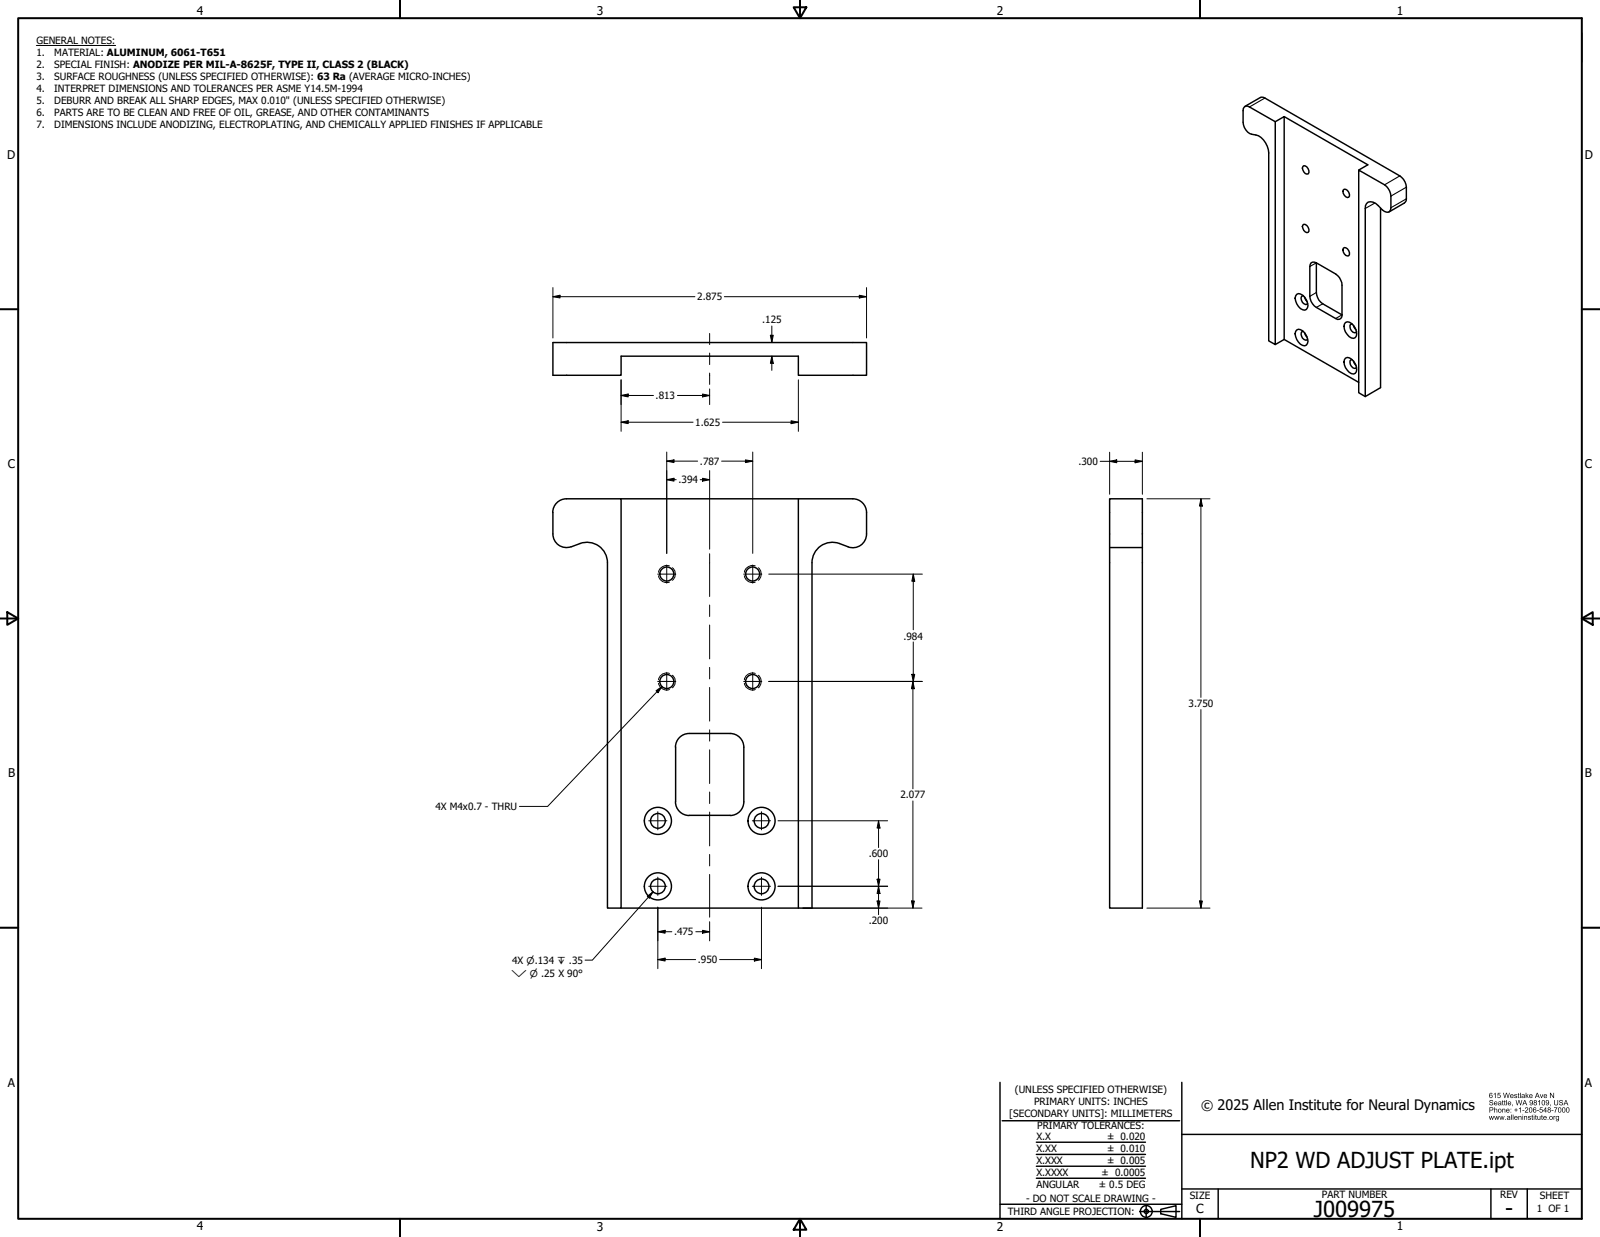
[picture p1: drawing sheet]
<svg xmlns="http://www.w3.org/2000/svg" width="559mm" height="432mm" viewBox="0 0 559 432" stroke-linecap="round" stroke-linejoin="round" font-family="sans-serif">
<!-- layer: Hidden Narrow (ANSI) -->
<path d="M233.8 197.5a2.94 2.94 0 0 0-3.8 2.3M234.8 198.2a2.87 2.87 0 0 1 0 4.4M263.8 197.5a2.94 2.94 0 0 0-3.8 2.3M264.9 198.2a2.87 2.87 0 0 1 0 4.4M230 201a2.84 2.84 0 0 0 3.8 2.2M260 201a2.84 2.84 0 0 0 3.8 2.2M230 238.5a2.85 2.85 0 0 0 3.8 2.2M233.8 235.1a2.84 2.84 0 0 0-3.8 2.2M234.8 235.7a2.87 2.87 0 0 1 0 4.4M260 238.5a2.85 2.85 0 0 0 3.8 2.2M263.8 235.1a2.84 2.84 0 0 0-3.8 2.2M264.9 235.7a2.87 2.87 0 0 1 0 4.4" fill="none" stroke="#000" stroke-width=".35"/>
<!-- layer: Visible (ANSI) -->
<g fill="none" stroke="#000" stroke-width=".51">
<path d="M434.6 37.3l1.1-.3 .7 .3 9 5.2v77.8l-2.3-1.3v-65.7a6.5 6.5 0 0 0-6-6.4 4.7 4.7 0 0 1-3-4.2v-4.1zM434.8 37.1l5.4-3.1h1l.6 .2 47.1 27.2a5.1 5.1 0 0 1 2.3 3.9v4.1l-.3 1.1-5.8 3.5M445.4 42.5l3.1-1.8v77.8l-3.1 1.8M448.5 40.7l29.2 16.8-3.2 1.9M455 58.1l.4-.3a1.98 1.98 0 0 1 1.5 2.9 1.93 1.93 0 0 1-1.9-2.6zM455 78.5l.4-.2a1.95 1.95 0 0 1 1.5 2.8 1.85 1.85 0 0 1-1.9-2.6zM469.1 66.3l.4-.3a1.95 1.95 0 0 1 1.5 2.8 1.91 1.91 0 0 1-1.9-2.5zM482.2 72.6v62.7l-5.4 3.1v-65.6a2.09 2.09 0 0 1 1.1-2.3 2.09 2.09 0 0 1 2.5 .5l.9 .8a4.2 4.2 0 0 0 3.5 2.3l.8-.8a12.3 12.3 0 0 0-.3-6.6l-1-1.6-.7-.6-9.1-5.1v77.7l2.3 1.3M459.7 91.8l6.8 3.8a4.8 4.8 0 0 1 2.2 4v10.3M459.7 91.8a1.4 1.4 0 0 0-1.5-.2 1.4 1.4 0 0 0-.7 1.4v10.4a4.9 4.9 0 0 0 2.2 3.9l6.8 3.9a1.36 1.36 0 0 0 1.5 .1 1.36 1.36 0 0 0 .7-1.4M459.7 91.8v10.3a5.3 5.3 0 0 0 2.3 3.9l6.7 3.9M469.1 86.7l.4-.3a1.98 1.98 0 0 1 1.5 2.9 1.94 1.94 0 0 1-1.9-2.6z"/>
<path d="M193.1 119.6h109.5v11.4h-23.8v-6.7h-61.9v6.7h-23.8zM448.5 118.5l26 15M452.9 102.7a2.2 2.2 0 0 1 2.8 1.1 3.7 3.7 0 0 1 .5 4.2 2.15 2.15 0 0 1-2.7-1.1 3.6 3.6 0 0 1-.6-4.2zM452.9 115.2a2.2 2.2 0 0 1 2.8 1 3.7 3.7 0 0 1 .5 4.3 2.15 2.15 0 0 1-2.7-1.1 3.6 3.6 0 0 1-.6-4.2zM455.2 103.3h-.5a1.96 1.96 0 0 0 1.7 2.9l.3-.3M455.2 115.7l-.5 .1a1.96 1.96 0 0 0 1.7 2.9l.3-.3M455.6 103.8l.9 1.4M455.6 116.2l.9 1.5M469.9 112.6a2.21 2.21 0 0 1 2.9 1.1 3.6 3.6 0 0 1 .5 4.2 2.12 2.12 0 0 1-2.8-1.1 3.5 3.5 0 0 1-.6-4.2zM472.2 113.1l-.4 .1a1.96 1.96 0 0 0 1.7 2.9l.3-.3M472.7 113.6l.9 1.5M469.9 125a2.21 2.21 0 0 1 2.9 1.1 3.6 3.6 0 0 1 .5 4.2 2.12 2.12 0 0 1-2.8-1.1 3.5 3.5 0 0 1-.6-4.2z"/>
<path d="M472.2 125.5l-.4 .1a1.96 1.96 0 0 0 1.7 3l.3-.4M472.7 126l.9 1.6M193 178.9a4.8 4.8 0 0 1 4.8-4.8h19.1v142.9h-4.7v-120.5a7.1 7.1 0 0 0-9.6-6.8l-3.1 1.2M193.1 178.9v7.5a4.7 4.7 0 0 0 6.4 4.5M216.9 174.1h61.9M297.8 174.1a4.8 4.8 0 0 1 4.8 4.8v7.5a4.8 4.8 0 0 1-6.4 4.5M297.9 174.1h-19.1v142.9h4.8v-120.6a7.1 7.1 0 0 1 9.6-6.7l3 1.2M387.5 174.1h11.5v142.9h-11.5zM387.5 191.1h11.5M255 256a4.8 4.8 0 0 1 4.8 4.8v19a4.8 4.8 0 0 1-4.8 4.9M255 256h-14.3a4.8 4.8 0 0 0-4.8 4.8M235.9 279.9a4.8 4.8 0 0 0 4.8 4.8l14.3-.1"/>
<path d="M236 260.8v19M216.9 317h61.9"/>
<circle cx="232.9" cy="200.4" r="2.44"/>
<circle cx="262.9" cy="200.4" r="2.44"/>
<circle cx="232.9" cy="237.9" r="2.44"/>
<circle cx="262.9" cy="237.9" r="2.44"/>
<circle cx="229.8" cy="286.5" r="2.57"/>
<circle cx="229.8" cy="286.5" r="4.7"/>
<circle cx="266" cy="286.5" r="2.57"/>
<circle cx="266" cy="286.5" r="4.7"/>
<circle cx="229.8" cy="309.4" r="2.57"/>
<circle cx="229.8" cy="309.4" r="4.7"/>
<circle cx="266" cy="309.4" r="2.57"/>
<circle cx="266" cy="309.4" r="4.7"/>
</g>
<!-- layer: Visible Narrow (ANSI) -->
<path d="M441.8 34.2l-5.4 3.1M480.2 70.9l-3.4 1.9M488.9 61.4l-5.3 3.1M491.2 65.3l-5.4 3.2M491.2 69.4l-5.4 3.1M459.7 91.8l-2.2 1.2M459.7 102.1l-2.2 1.3M462 106l-2.3 1.3M468.7 109.9l-2.2 1.3" fill="none" stroke="#000" stroke-width=".38"/>
<!-- layer: Border (ANSI) -->
<g fill="none" stroke="#000" stroke-width=".7">
<path d="M139.7 0v6.3M279.4 0v6.3M419.1 0v6.3M6.4 6.3h546v419.1h-546zM277.2 2.5h4.4l-2.2 3.8zM0 107.9h6.3M552.4 107.9h6.4M0 215.9h6.3M2.5 213.7l3.8 2.2-3.8 2.2zM552.4 215.9h6.4M552.5 215.9l3.8-2.2v4.4zM0 323.8h6.3"/>
<path d="M552.4 323.8h6.4M139.7 425.4v6.4M279.4 425.4v6.4M279.4 425.4l2.2 3.9h-4.4zM419.1 425.4v6.4"/>
</g>
<!-- layer: Title (ANSI) -->
<g fill="none" stroke="#000" stroke-width=".51">
<path d="M349.2 377.8v47.6M412.7 377.8v47.6M350 391.2h62M361.9 398.7h38.1M412.7 396h139.7M361.9 403h38.1M361.9 411.3h38.1M361.9 407.1h38.1M412.7 415h139.7M425.4 415v10.4M520.7 415v10.4M533.4 415v10.4"/>
<path d="M349.2 420.4h63.5M398 422.9h14M400.3 420.6v4.6M405.4 422.1l5.3-1.2v4l-5.3-1.2z"/>
<circle cx="400.3" cy="422.9" r="2.06"/>
<circle cx="400.3" cy="422.9" r=".73"/>
</g>
<!-- layer: Symbol (ANSI) -->
<path d="M12.7 15.9h27.7M552.4 11.5v10.3M231.2 239.6l-39.9 41.9h-9.9M229.1 241.1l2.1-1.5-1.4 2.2zM226.1 312.9l2-1.6-1.3 2.2zM228.1 311.3l-21.2 23.9h-2.6" fill="none" stroke="#000" stroke-width=".35"/>
<!-- layer: Dimension (ANSI) -->
<g fill="none" stroke="#000" stroke-width=".35">
<path d="M193.1 100.4v17.6M193.1 103.6l2.5-.5v.9zM193.1 103.6h49.6M253 103.6h49.6M269 117h1.1l-.5 2.6zM269.6 113.8v5.8M300.1 103.1l2.5 .5-2.5 .4zM302.6 100.4v17.6M216.9 132.6v18M216.9 138l2.5-.5v1.1zM216.9 138h11.3M236.6 138h11.2"/>
<path d="M245.4 137.5l2.4 .5-2.4 .6zM247.8 135.8v5.4M269.6 124.3v5M269.6 124.3l.5 2.5h-1.1zM278.8 132.6v18M216.9 147.4l2.5-.5v1zM216.9 147.4h25.2M232.9 157.8v35.4M252.3 147.4h26.5M262.9 157.8v35.4M276.3 146.9l2.5 .5-2.5 .5zM387.5 157.9v14.6"/>
<path d="M399 157.9v14.6M232.9 161l2.5-.5v1zM232.9 167.4l2.5-.5v1.1zM232.9 161h10.7M232.9 167.4h3.3M244.5 167.4h3.3M245.4 166.9l2.4 .5-2.4 .6zM247.8 164.3v27.4M252 161h10.9M260.3 160.5l2.6 .5-2.6 .5zM384.2 161h14.8M387.5 161l2.5-.5v1z"/>
<path d="M396.4 160.5l2.6 .5-2.6 .5zM400.6 174.1h22M419.4 174.1l.5 2.6h-1zM419.4 174.1v69.4M268.5 200.4h53.6M319 200.4v19.4M319 200.4l.5 2.5h-1zM268.5 237.9h53.6M318.5 235.4h1l-.5 2.5zM318.8 237.9l.5 2.5h-1zM318.8 237.9v37.4M319 224.1v13.8"/>
<path d="M419.4 247.7v69.3M318.8 279.6v37.4M271.7 286.5h38.3M306.8 286.5v9.3M306.8 286.5l.5 2.6h-1zM229.7 316.7v21.4M265.9 316.7v21.4M271.7 309.4h38.3M280.4 317h41.6M306.3 314.5h1l-.5 2.5zM306.3 306.9h1l-.5 2.5zM306.8 300.1v19.2"/>
<path d="M306.8 309.4l.5 2.5h-1zM318.3 314.5h1l-.5 2.5zM400.6 317h22M418.9 314.5h1l-.5 2.5zM229.7 335l2.6-.5v1zM229.7 325.2l2.6-.5v1.1zM229.7 335h13.3M229.7 325.2h4.9M243 325.2h4.8M245.4 324.7l2.4 .5-2.4 .6zM247.8 321.8v6.6M251.3 335h14.6"/>
<path d="M263.5 334.5l2.4 .5-2.4 .5z"/>
</g>
<g fill="#000">
<path d="M193.1 103.6l2.5-.5v.9z" fill-rule="evenodd"/>
<path d="M269 117h1.1l-.5 2.6z" fill-rule="evenodd"/>
<path d="M300.1 103.1l2.5 .5-2.5 .4z" fill-rule="evenodd"/>
<path d="M216.9 138l2.5-.5v1.1z" fill-rule="evenodd"/>
<path d="M245.4 137.5l2.4 .5-2.4 .6z" fill-rule="evenodd"/>
<path d="M269.6 124.3l.5 2.5h-1.1z" fill-rule="evenodd"/>
<path d="M216.9 147.4l2.5-.5v1z" fill-rule="evenodd"/>
<path d="M276.3 146.9l2.5 .5-2.5 .5z" fill-rule="evenodd"/>
<path d="M232.9 161l2.5-.5v1z" fill-rule="evenodd"/>
<path d="M232.9 167.4l2.5-.5v1.1z" fill-rule="evenodd"/>
<path d="M245.4 166.9l2.4 .5-2.4 .6z" fill-rule="evenodd"/>
<path d="M260.3 160.5l2.6 .5-2.6 .5z" fill-rule="evenodd"/>
<path d="M387.5 161l2.5-.5v1z" fill-rule="evenodd"/>
<path d="M396.4 160.5l2.6 .5-2.6 .5z" fill-rule="evenodd"/>
<path d="M419.4 174.1l.5 2.6h-1z" fill-rule="evenodd"/>
<path d="M319 200.4l.5 2.5h-1z" fill-rule="evenodd"/>
<path d="M318.5 235.4h1l-.5 2.5z" fill-rule="evenodd"/>
<path d="M318.8 237.9l.5 2.5h-1z" fill-rule="evenodd"/>
<path d="M306.8 286.5l.5 2.6h-1z" fill-rule="evenodd"/>
<path d="M306.3 314.5h1l-.5 2.5z" fill-rule="evenodd"/>
<path d="M306.3 306.9h1l-.5 2.5z" fill-rule="evenodd"/>
<path d="M306.8 309.4l.5 2.5h-1z" fill-rule="evenodd"/>
<path d="M318.3 314.5h1l-.5 2.5z" fill-rule="evenodd"/>
<path d="M418.9 314.5h1l-.5 2.5z" fill-rule="evenodd"/>
<path d="M229.7 335l2.6-.5v1z" fill-rule="evenodd"/>
<path d="M229.7 325.2l2.6-.5v1.1z" fill-rule="evenodd"/>
<path d="M245.4 324.7l2.4 .5-2.4 .6z" fill-rule="evenodd"/>
<path d="M263.5 334.5l2.4 .5-2.4 .5z" fill-rule="evenodd"/>
</g>
<!-- layer: Center Mark (ANSI) -->
<g fill="none" stroke="#000" stroke-width=".35">
<path d="M232.9 197.2v6.4M262.9 197.2v6.4M229.7 200.4h6.3M259.7 200.4h6.4M229.7 237.9h6.3M232.9 234.7v6.3M259.7 237.9h6.4M262.9 234.7v6.3M226.6 286.5h6.3M229.7 283.3v6.4M262.8 286.5h6.3M265.9 283.3v6.4"/>
<path d="M226.6 309.4h6.3M229.7 306.2v6.3M262.8 309.4h6.3M265.9 306.2v6.3"/>
</g>
<!-- layer: Centerline (ANSI) -->
<g fill="none" stroke="#000" stroke-width=".35">
<path d="M247.8 116.4v3.9M247.8 123.3v4M247.8 130.2v4M247.8 193.3v14.9M247.8 211.2v4M247.8 218.2v11.8M247.8 233v4M247.8 240v11.7M247.8 254.8v3.9M247.8 261.7v11.8M247.8 276.5v4M247.8 283.5v11.8"/>
<path d="M247.8 298.3v4M247.8 305.2v15"/>
</g>
<!-- layer: Symbol (ANSI) -->
<g fill="#000">
<path d="M229.1 241.1l2.1-1.5-1.4 2.2z" fill-rule="evenodd"/>
<path d="M226.1 312.9l2-1.6-1.3 2.2z" fill-rule="evenodd"/>
</g>
<g fill="#000">
<path d="M541.3 381.5h.3l.9 1.4v-1.4h.3v1.8h-.3l-.9-1.4v1.4h-.3zM539.5 382.2l-.1 .3h.7l-.2-.3zM539.3 382.1a.62 .62 0 0 1 .7-.1 .62 .62 0 0 1 .3 .7h-.9a.38 .38 0 0 0 .2 .4 .38 .38 0 0 0 .5-.2h.2a.67 .67 0 0 1-1 .3 .67 .67 0 0 1 0-1.1zM537.8 382h.2l.4 1 .4-1h.2l-.5 1.3h-.2zM536.9 381.7l-.3 .8h.6zM536.8 381.5h.2l.8 1.8h-.3l-.2-.6h-.8l-.2 .6h-.2zM534.4 382.2l-.1 .3h.7l-.2-.3zM534.2 382.1a.62 .62 0 0 1 .8-.1 .62 .62 0 0 1 .3 .7h-1a.38 .38 0 0 0 .3 .4 .38 .38 0 0 0 .4-.2h.3a.67 .67 0 0 1-1.1 .3 .67 .67 0 0 1 0-1.1zM532.8 381.5h.3v1l.8-.5-.5 .5 .5 .8h-.2l-.5-.7-.1 .7h-.3zM531.7 382.8v.3h.3l.3-.5zM531.5 382.1h.9l.2 1.2-.3-.2a.49 .49 0 0 1-.7 .2 .49 .49 0 0 1-.2-.6 .49 .49 0 0 1 .7-.2l.1-.3-.8 .1zM530.9 381.5h.2v1.8h-.2zM530.2 381.6l.2-.1v.5h.2l-.2 .1v.9l.3 .3-.5-.1-.2-1.1zM528.9 382.1l.6-.2 .3 .3-.6-.1v.3a.54 .54 0 0 1 .7 .4 .54 .54 0 0 1-.5 .7 .54 .54 0 0 1-.6-.6l.6 .2 .3-.2-.8-.4zM527.8 382.2l-.1 .3h.7l-.2-.3zM527.6 382.1a.61 .61 0 0 1 .7-.1 .61 .61 0 0 1 .3 .7h-1a.39 .39 0 0 0 .3 .4 .39 .39 0 0 0 .5-.2h.2a.67 .67 0 0 1-1 .3 .67 .67 0 0 1 0-1.1zM525 381.5h.2l.4 1.5 .4-1.5h.3l.4 1.5 .3-1.5h.3l-.5 1.8h-.2l-.5-1.6-.4 1.6h-.3zM523.1 381.5h.9v.2h-.7l-.1 .5a.6 .6 0 0 1 .9 .3 .6 .6 0 0 1-.4 .8 .6 .6 0 0 1-.8-.5h.2a.38 .38 0 0 0 .6 .2 .38 .38 0 0 0 .1-.6 .38 .38 0 0 0-.6 .1l-.2-.1zM521.7 381.9l.7-.4v1.8h-.3v-1.4l-.4 .2zM520.3 382.7a.4 .4 0 0 0 .8 0 .4 .4 0 0 0-.8 0zM520.3 381.7l.6-.2 .4 .4h-.3a.36 .36 0 0 0-.4-.2 .36 .36 0 0 0-.3 .4v.2a.58 .58 0 0 1 .9 .2 .58 .58 0 0 1-.4 .9 .58 .58 0 0 1-.7-.7z" fill-rule="evenodd"/>
<path d="M543.6 390.3a.44 .44 0 0 0 .8 0 .44 .44 0 0 0-.8 0zM543.5 389.7l1-.1v1.1a.57 .57 0 0 1-.4 .7 .57 .57 0 0 1-.7-.4l.3 .2a.39 .39 0 0 0 .4 0 .39 .39 0 0 0 .2-.5 .63 .63 0 0 1-.9-.1 .63 .63 0 0 1 .1-.9zM542.6 389.6l.2 .2 .5-.2-.5 .3v1h-.2zM541.3 390.3a.46 .46 0 0 0 .9 0 .46 .46 0 0 0-.9 0zM541.1 390.2a.67 .67 0 0 1 1.3 0 .67 .67 0 0 1-1.3 0zM540.5 390.6h.3v.3h-.3zM539.3 389.8l-.1 .3h.7l-.2-.3zM539.2 389.7a.61 .61 0 0 1 .7-.1 .61 .61 0 0 1 .3 .7h-1a.38 .38 0 0 0 .3 .4 .38 .38 0 0 0 .4-.2h.3a.67 .67 0 0 1-1 .3 .67 .67 0 0 1 0-1.1zM538.4 389.2l.2-.1v.5h.2l-.2 .1v.9l.3 .3-.5-.1-.2-1.1zM536.9 389.6h.2l.1 .9 .2 .2 .3-.2 .1-.9h.2v1.3l-1-.1zM536.3 389.2l.2-.1v.5h.2l-.2 .1v.8l.3 .4-.5-.1zM535.7 389.6h.2v1.3h-.2zM535.7 389.1l.2 .2zM535 389.2l.2-.1v.5h.2l-.2 .1v.9l.3 .3-.5-.1zM533.7 389.7l.7-.1 .3 .3-.7-.2v.3a.54 .54 0 0 1 .7 .4 .54 .54 0 0 1-.5 .7 .54 .54 0 0 1-.6-.6l.6 .2 .3-.2-.8-.3zM532.3 389.6l1 .1 .1 1.2h-.3v-.9l-.2-.3-.4 .3v.9h-.2zM531.7 389.6h.2v1.3h-.2zM531.7 389.1l.2 .2zM530.3 389.6l1 .1 .1 1.2h-.2v-.9l-.3-.3-.3 .3-.1 .9h-.2zM529.2 389.8l-.1 .3h.7l-.2-.3zM529 389.7a.61 .61 0 0 1 .7-.1 .61 .61 0 0 1 .3 .7h-.9a.38 .38 0 0 0 .2 .4 .38 .38 0 0 0 .5-.2h.2a.67 .67 0 0 1-1 .3 .67 .67 0 0 1 0-1.1zM528.3 389.1h.3v1.8h-.3zM527.8 389.1h.2v1.8h-.2zM526.6 390.4v.3h.3l.3-.5zM526.4 389.7h1l.1 1.2-.3-.2a.5 .5 0 0 1-.7 .3 .5 .5 0 0 1-.2-.7 .5 .5 0 0 1 .7-.2l.1-.3-.8 .1zM525.7 390.6h.3v.3h-.3zM523.7 389.6h.2l.3 1 .3-1h.2l.3 1 .2-1h.3l-.5 1.3h-.2l-.2-1-.3 1h-.2zM521.8 389.6h.3l.3 1 .2-1h.3l.2 1 .3-1h.2l-.4 1.3h-.2l-.3-1-.2 1h-.3zM520 389.6h.2l.3 1 .3-1h.2l.3 1 .3-1h.2l-.4 1.3h-.2l-.3-1-.3 1h-.2z" fill-rule="evenodd"/>
<path d="M546.9 384.2l-.3 .9h.6zM546.8 384h.2l.8 1.8h-.3l-.2-.5h-.8l-.2 .5h-.2zM544.7 384.1a.71 .71 0 0 1 1.2 .4h-.2a.4 .4 0 0 0-.5-.4 .4 .4 0 0 0-.3 .5l.1 .1a.69 .69 0 0 1 .9 .5 .69 .69 0 0 1-.6 .8 .69 .69 0 0 1-.8-.6l.2-.2a.44 .44 0 0 0 .5 .6 .44 .44 0 0 0 .3-.7l-.1-.1a.58 .58 0 0 1-.7-.2 .58 .58 0 0 1 0-.7zM542.7 384h.3v1.1a.49 .49 0 0 0 .5 .6 .49 .49 0 0 0 .4-.6v-1.1h.3v1.1a.72 .72 0 0 1-.7 .8 .72 .72 0 0 1-.8-.8zM541.4 385.6h.2l-.2 .6zM540 384.6a.4 .4 0 0 0 .8 0 .4 .4 0 0 0-.8 0zM540 384.2a.87 .87 0 0 1 1.1 .6 .87 .87 0 0 1-.7 1.1l-.5-.5 .7 .2 .2-.6a.58 .58 0 0 1-.8 0 .58 .58 0 0 1 0-.8zM538.8 384.3a.85 .85 0 0 0 .4 1.3l.1-.2a.64 .64 0 0 0 .2-.8 .64 .64 0 0 0-.7-.3zM538.7 384.1a.84 .84 0 0 1 .9 .8 .84 .84 0 0 1-.9 .9l-.3-.9zM537.2 384.4l.7-.4v1.8h-.3v-1.4l-.4 .3zM535.9 384.5a.3 .3 0 0 0 .6 0 .3 .3 0 0 0-.6 0zM535.8 385.3a.4 .4 0 0 0 .8 0 .4 .4 0 0 0-.8 0zM535.8 384.1a.49 .49 0 0 1 .8 0 .49 .49 0 0 1-.2 .7 .54 .54 0 0 1 .2 .9 .54 .54 0 0 1-.8 0 .54 .54 0 0 1 .1-.9l-.2-.2zM534.4 384.6a.39 .39 0 0 0 .7 0 .39 .39 0 0 0-.7 0zM534.3 384.2a.87 .87 0 0 1 1.2 .6 .87 .87 0 0 1-.8 1.1l-.5-.5 .7 .2 .3-.6a.58 .58 0 0 1-.9 0 .58 .58 0 0 1 0-.8zM532.5 384.2l-.3 .9h.6zM532.4 384h.2l.8 1.8h-.3l-.2-.5h-.8l-.2 .5h-.2zM529.3 384h.3l.3 1.6 .5-1.6h.2l.4 1.6 .4-1.6h.3l-.5 1.8h-.3l-.4-1.6-.5 1.6h-.2zM528.1 385.6h.3l-.2 .6zM526.9 384.8l-.1 .2h.7l-.2-.3zM526.7 384.7a.61 .61 0 0 1 .8-.2 .61 .61 0 0 1 .3 .7h-1a.38 .38 0 0 0 .3 .5 .38 .38 0 0 0 .4-.3h.3a.66 .66 0 0 1-1 .3 .66 .66 0 0 1-.1-1zM526.1 384h.2v1.8h-.2zM525.4 384.2l.2-.2v.5h.3l-.3 .2v.8l.3 .3-.5-.1-.2-1zM524.7 384.2l.2-.2v.5h.3l-.3 .2v.8l.3 .3-.5-.1zM523.5 385.3v.3l.3 .1 .3-.5zM523.4 384.6h.8l.2 1.2-.3-.1a.49 .49 0 0 1-.6 .2 .49 .49 0 0 1-.2-.7 .49 .49 0 0 1 .6-.2v-.3l-.7 .2zM522.1 384.8l-.1 .2h.7l-.2-.3zM522 384.7a.61 .61 0 0 1 .7-.2 .61 .61 0 0 1 .3 .7h-1a.38 .38 0 0 0 .3 .5 .38 .38 0 0 0 .4-.3h.3a.66 .66 0 0 1-1 .3 .66 .66 0 0 1 0-1zM520.3 384.1a.72 .72 0 0 1 1.2 .4h-.2a.4 .4 0 0 0-.5-.4 .4 .4 0 0 0-.3 .5l.1 .1a.69 .69 0 0 1 .9 .4 .69 .69 0 0 1-.4 .9 .69 .69 0 0 1-.9-.4l-.1-.4h.2a.44 .44 0 0 0 .5 .6 .44 .44 0 0 0 .3-.7l-.1-.1a.58 .58 0 0 1-.7-.2 .58 .58 0 0 1 0-.7z" fill-rule="evenodd"/>
<path d="M547.3 386.8a.86 .86 0 0 0 .4 1.4l.1-.1a.86 .86 0 0 0-.4-1.4zM547.2 386.6a.84 .84 0 0 1 1 .9 .84 .84 0 0 1-1 .8l-.3-.8zM545.9 386.8a.86 .86 0 0 0 .4 1.4l.1-.1a.86 .86 0 0 0-.4-1.4zM545.8 386.6a.84 .84 0 0 1 1 .9 .84 .84 0 0 1-1 .8l-.3-.8zM544.5 386.8a.86 .86 0 0 0 .4 1.4l.1-.1a.84 .84 0 0 0-.4-1.4zM544.4 386.6a.84 .84 0 0 1 .9 .9 .84 .84 0 0 1-.9 .8l-.3-.8zM542.7 386.6h1.2l-.7 1.8h-.2l.1-.6 .5-1h-.9zM541.8 387.6h.7v.2h-.7zM540.8 387a.29 .29 0 0 0 .5 0 .29 .29 0 0 0-.5 0zM540.7 387.8a.38 .38 0 0 0 .7 0 .38 .38 0 0 0-.7 0zM540.7 386.7a.49 .49 0 0 1 .7-.1 .49 .49 0 0 1-.1 .8 .55 .55 0 0 1 .2 .8 .55 .55 0 0 1-.9 0 .55 .55 0 0 1 .2-.8l-.3-.3zM539.8 386.9l-.6 .8h.6zM539.8 386.5h.2v1.2h.2l-.2 .7h-.2v-.5h-.8zM537.9 386.6h.9v.2h-.8l-.1 .5a.6 .6 0 0 1 .9 .3 .6 .6 0 0 1-.4 .8 .6 .6 0 0 1-.8-.5h.3a.39 .39 0 0 0 .5 .1 .39 .39 0 0 0 .1-.6 .39 .39 0 0 0-.6 .1h-.2zM536.8 387.6h.7v.2h-.7zM535.6 387.8a.4 .4 0 0 0 .8 0 .4 .4 0 0 0-.8 0zM535.6 386.7l.6-.1 .3 .4h-.2a.36 .36 0 0 0-.4-.3 .36 .36 0 0 0-.3 .5v.2a.58 .58 0 0 1 .9 .2 .58 .58 0 0 1-.4 .8 .58 .58 0 0 1-.7-.6zM534.3 386.8a.86 .86 0 0 0 .4 1.4l.1-.1a.85 .85 0 0 0-.4-1.4zM534.2 386.6a.84 .84 0 0 1 1 .9 .84 .84 0 0 1-.9 .8l-.3-.8zM532.8 386.7a.63 .63 0 0 1 .9 .2 .63 .63 0 0 1-.5 .9l-.4 .3h.9v.3h-1.2l.5-.7a.48 .48 0 0 0 .5-.5 .48 .48 0 0 0-.5-.5l-.4 .4zM531.7 387.6h.7v.2h-.7zM530.5 387l.6-.5v1.9h-.2v-1.5l-.4 .3zM529.4 386.9h.2v.5h.5v.2h-.5v.5h-.2v-.5h-.5v-.2h.5zM527.6 388.1h.2v.3h-.2zM527.6 387h.2v.3h-.2zM526.4 387.3l-.1 .3h.7l-.2-.4zM526.2 387.2a.61 .61 0 0 1 .7-.1 .61 .61 0 0 1 .3 .7h-1a.39 .39 0 0 0 .3 .4 .39 .39 0 0 0 .5-.3l.2 .1a.66 .66 0 0 1-1 .3 .66 .66 0 0 1 0-1.1zM524.7 387l1 .2v1.2h-.2v-1.1l-.3-.1-.3 .2v1h-.2zM523.4 387.7a.46 .46 0 0 0 .9 0 .46 .46 0 0 0-.9 0zM523.2 387.7a.67 .67 0 0 1 1.3 0 .67 .67 0 0 1-1.3 0zM521.8 386.5h.3v.7a.47 .47 0 0 1 .5-.2 .47 .47 0 0 1 .3 .5v.9h-.2v-1l-.3-.2-.3 .2v1h-.3zM520.4 386.8v.6h.7a.33 .33 0 0 0 .2-.4 .33 .33 0 0 0-.4-.2zM520.2 386.5l.9 .1a.55 .55 0 0 1 .5 .6 .55 .55 0 0 1-.7 .4h-.5v.8h-.2z" fill-rule="evenodd"/>
</g>
<g font-size="7.7">
<text x="436.6" y="407.6">NP2 WD ADJUST PLATE.ipt</text>
<text x="458.9" y="424.8">J009975</text>
<text x="525.7" y="424.4">-</text>
</g>
<text font-size="4.6" x="419.5" y="387.6">© 2025 Allen Institute for Neural Dynamics</text>
<text font-size="4.4" x="417.8" y="423.5">C</text>
<g font-size="4.2">
<text x="68.7" y="5.3">4</text>
<text x="208.4" y="5.3">3</text>
<text x="348.1" y="5.3">2</text>
<text x="487.8" y="5.3">1</text>
<text x="2.5" y="55.5">D</text>
<text x="553.5" y="55.5">D</text>
<text x="2.8" y="163.4">C</text>
<text x="553.5" y="163.4">C</text>
<text x="2.9" y="271.4">B</text>
<text x="553.5" y="271.4">B</text>
<text x="2.8" y="379.3">A</text>
<text x="553.5" y="379.3">A</text>
<text x="68.7" y="429.5">4</text>
<text x="208.4" y="429.6">3</text>
<text x="348.1" y="429.6">2</text>
<text x="487.8" y="429.5">1</text>
</g>
<g font-size="3.5">
<text x="12.7" y="15.3">GENERAL NOTES:</text>
<text x="12.7" y="23.7">2.</text>
<text x="12.7" y="19.5">1.</text>
<text x="18.9" y="23.7">SPECIAL FINISH: ANODIZE PER MIL-A-8625F, TYPE II, CLASS 2 (BLACK)</text>
<text x="18.9" y="19.5">MATERIAL: ALUMINUM, 6061-T651</text>
<text x="12.7" y="27.8">3.</text>
<text x="18.9" y="27.8">SURFACE ROUGHNESS (UNLESS SPECIFIED OTHERWISE): 63 Ra (AVERAGE MICRO-INCHES)</text>
<text x="12.7" y="32">4.</text>
<text x="18.9" y="32">INTERPRET DIMENSIONS AND TOLERANCES PER ASME Y14.5M-1994</text>
<text x="12.7" y="40.4">6.</text>
<text x="12.7" y="36.2">5.</text>
<text x="18.9" y="40.4">PARTS ARE TO BE CLEAN AND FREE OF OIL, GREASE, AND OTHER CONTAMINANTS</text>
<text x="18.9" y="36.2">DEBURR AND BREAK ALL SHARP EDGES, MAX 0.010&quot; (UNLESS SPECIFIED OTHERWISE)</text>
<text x="12.7" y="44.6">7.</text>
<text x="18.9" y="44.6">DIMENSIONS INCLUDE ANODIZING, ELECTROPLATING, AND CHEMICALLY APPLIED FINISHES IF APPLICABLE</text>
<text x="243.5" y="104.8">2.875</text>
<text x="266.2" y="112.9">.125</text>
<text x="229" y="139.3">.813</text>
<text x="242.8" y="148.7">1.625</text>
<text x="244.5" y="162.2">.787</text>
<text x="376.6" y="162.3">.300</text>
<text x="237" y="168.7">.394</text>
<text x="315.5" y="223.3">.984</text>
<text x="415.1" y="246.8">3.750</text>
<text x="314.5" y="278.7">2.077</text>
<text x="152.1" y="282.8">4X M4x0.7 - THRU</text>
<text x="303.4" y="299.2">.600</text>
<text x="303.4" y="322.6">.200</text>
<text x="235.5" y="326.5">.475</text>
<text x="178.9" y="336.4">4X ⌀.134 ↧ .35</text>
<text x="243.7" y="336.2">.950</text>
<text x="354.5" y="381.6">(UNLESS SPECIFIED OTHERWISE)</text>
<text x="352.5" y="390">[SECONDARY UNITS]: MILLIMETERS</text>
<text x="361.1" y="385.8">PRIMARY UNITS: INCHES</text>
<text x="362.3" y="394.1">PRIMARY TOLERANCES:</text>
<text x="361.9" y="397.9">X.X</text>
<text x="386.7" y="398">± 0.020</text>
<text x="361.9" y="402.1">X.XX</text>
<text x="361.9" y="406.3">X.XXX</text>
<text x="386.7" y="402.1">± 0.010</text>
<text x="386.7" y="406.3">± 0.005</text>
<text x="361.9" y="410.5">X.XXXX</text>
<text x="384.7" y="410.5">± 0.0005</text>
<text x="358.4" y="419.7">- DO NOT SCALE DRAWING -</text>
<text x="361.9" y="414.6">ANGULAR</text>
<text x="383.8" y="414.7">± 0.5 DEG</text>
<text x="415.5" y="418.4">SIZE</text>
<text x="461.6" y="418.3">PART NUMBER</text>
<text x="523.9" y="418.3">REV</text>
<text x="537.8" y="418.4">SHEET</text>
<text x="352" y="424.2">THIRD ANGLE PROJECTION:</text>
<text x="536.7" y="423.2">1 OF 1</text>
</g>
<text font-size="3.3" x="178.5" y="340.9">⌵ ⌀ .25 X 90°</text>
</svg>
